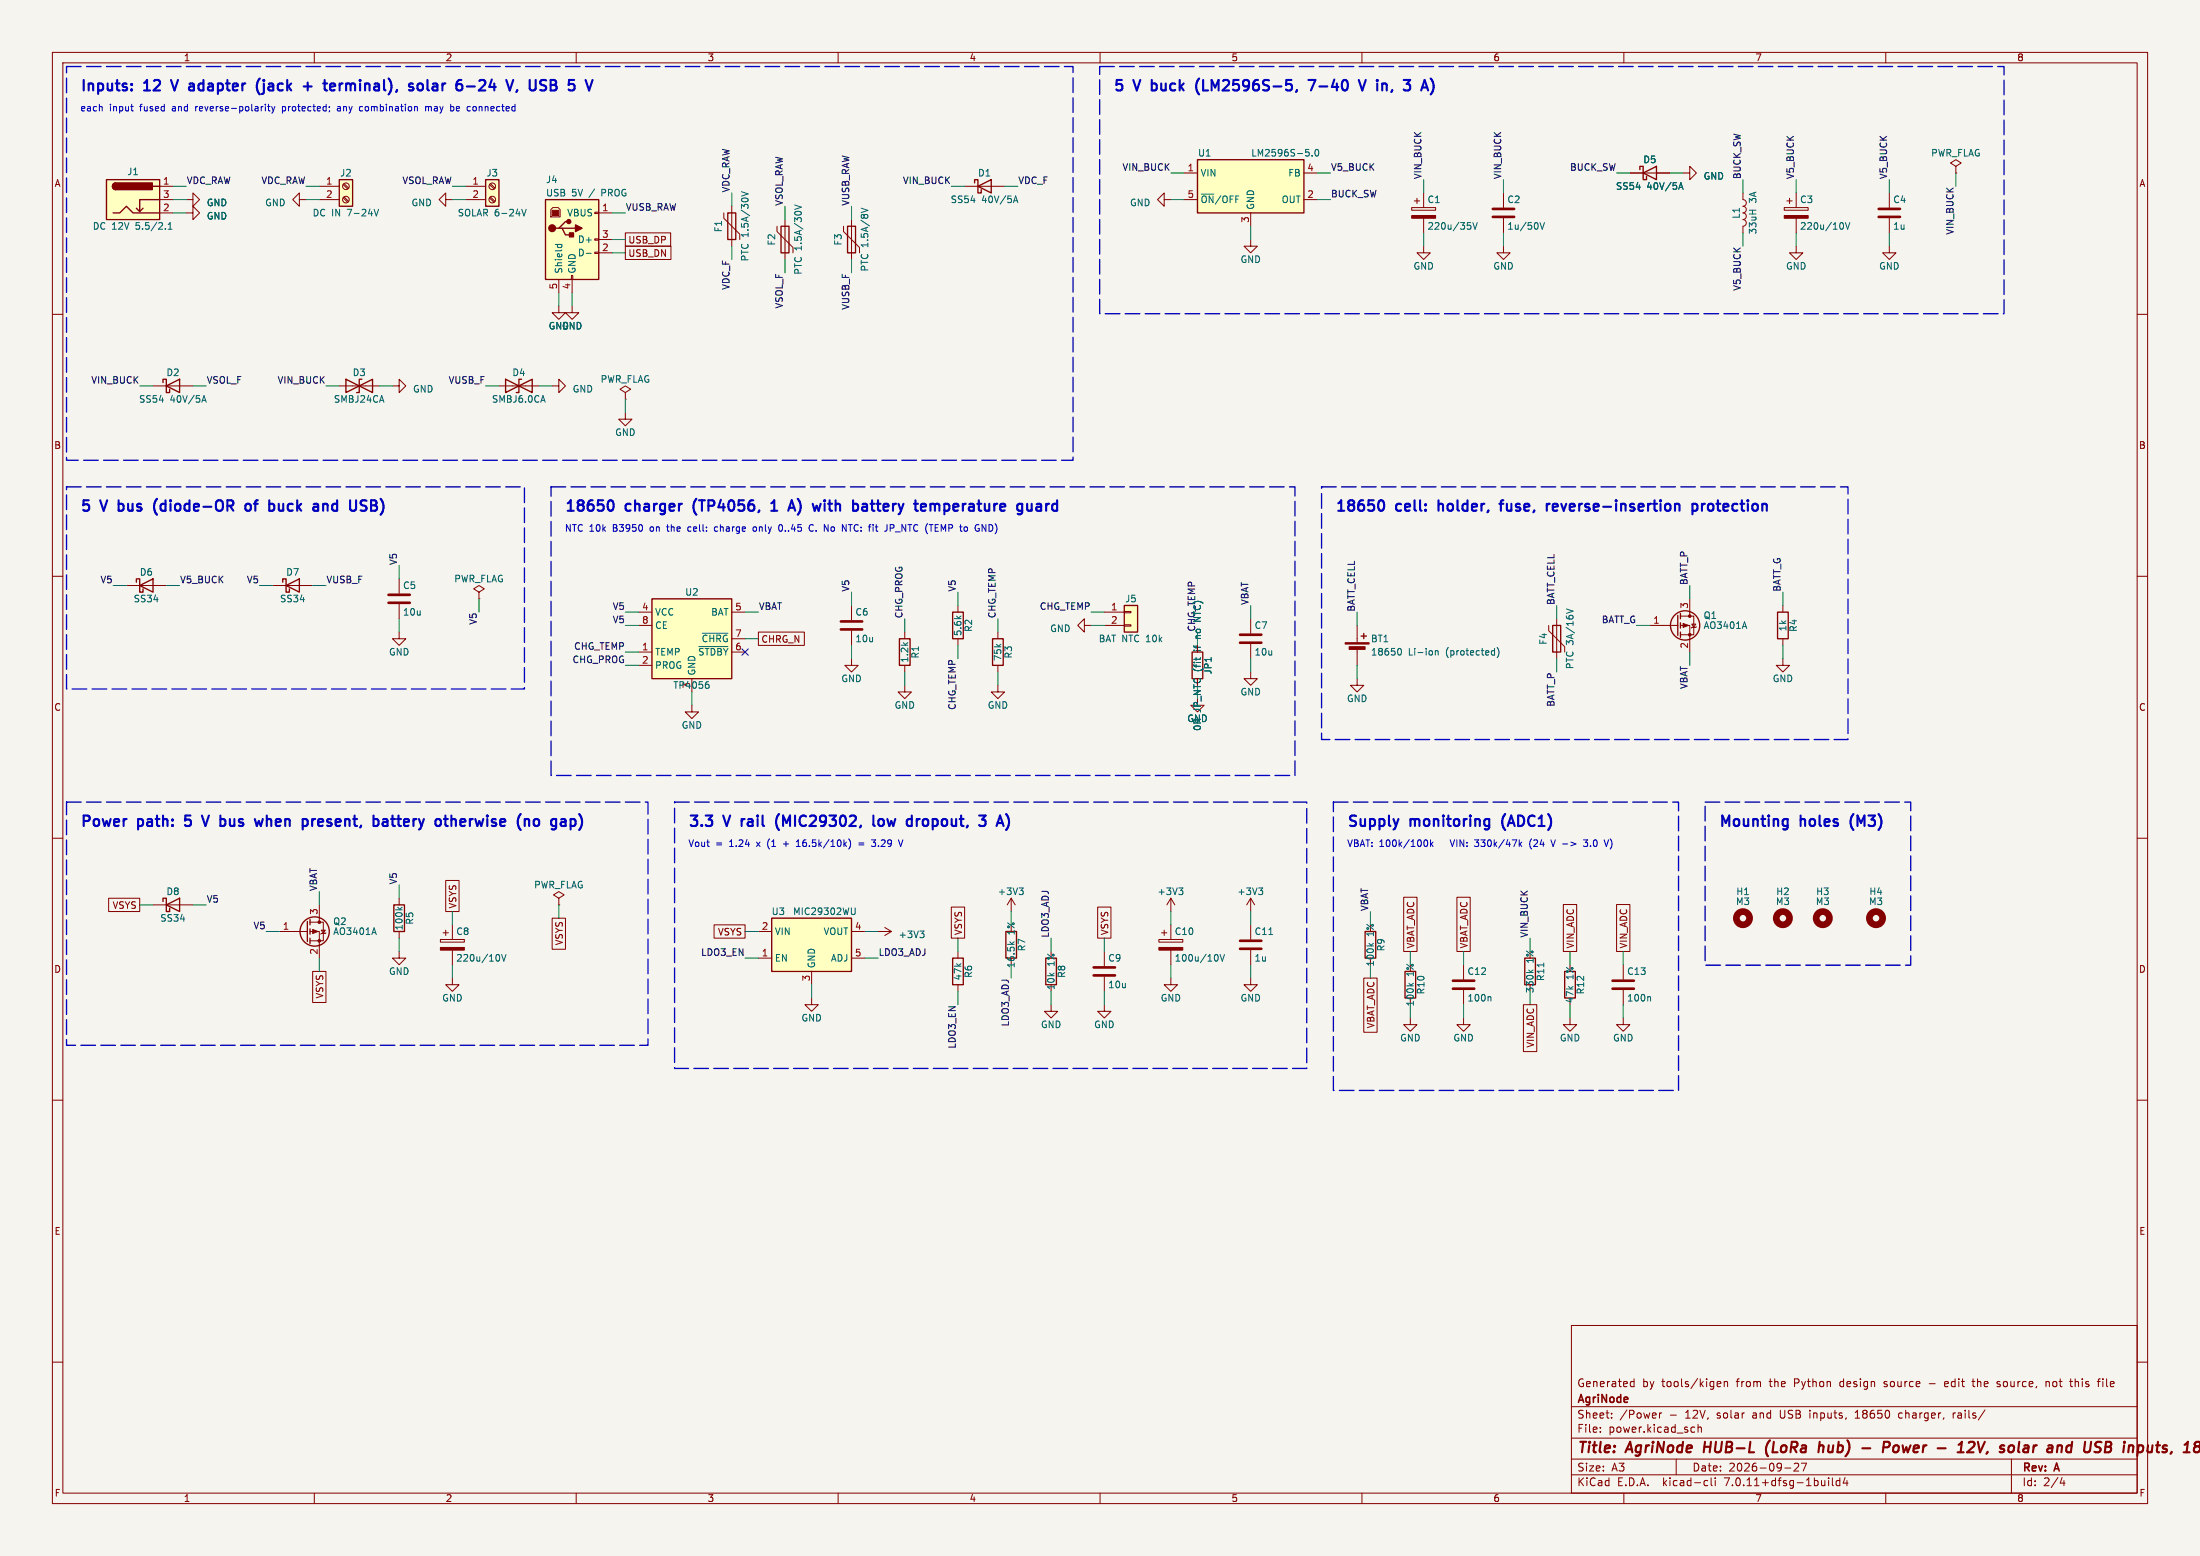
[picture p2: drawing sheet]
<svg xmlns="http://www.w3.org/2000/svg" width="420mm" height="297mm" viewBox="0 0 420 297" stroke-linecap="round" stroke-linejoin="round" font-family="sans-serif">
<path d="M0 0h420v297h-420z" fill="#f5f4ef" stroke="#f5f4ef" stroke-width=".19"/>
<g fill="none" stroke="#840000" stroke-width=".19">
<path d="M10 10h400v277h-400zM12 12h396v273h-396zM60 10v2M110 10v2M160 10v2M210 10v2M260 10v2M310 10v2M360 10v2M30.5 38.1h2.5M30.5 35.6h2.5M35.6 38.1h1.2v-1.3l1.3 1.3-1.3 1.3v-1.3"/>
<path d="M57.1 38.1v-1.3l-1.2 1.3 1.2 1.3v-1.3h1.3M61 38.1h3.8M61 35.6h3.8M65.5 37.8l.9 .8M65.5 35.2l.9 .9M65.7 37.6l.8 .8M65.7 35.1l.8 .8M85.1 38.1v-1.3l-1.3 1.3 1.3 1.3v-1.3h1.3M88.9 38.1h3.8M88.9 35.6h3.8M93.4 37.8l.9 .8M93.4 35.2l.9 .9"/>
<path d="M93.6 37.6l.9 .8M93.6 35.1l.9 .8M105.5 39.6h1.1l.3 .4v1.4h-1.7v-1.4zM139.7 39.4v7.6M184.1 35.6h7.7M222.2 38.1v-1.3l-1.2 1.3 1.2 1.3v-1.3h1.3M226.1 33h2.5M226.1 38.1h2.5M248.9 33h2.6M248.9 38.1h2.6M269.5 39.6h4.6v.5h-4.6zM270 38.4h1"/>
<path d="M270.5 37.8v1.1M271.8 36.8v2.8M287 36.8v2.8M311.1 33h7.7M321.3 33h1.3v-1.2l1.2 1.2-1.2 1.3v-1.3M332.7 36.8v1.3a.64 .64 0 0 1 .7 .6 .64 .64 0 0 1-.7 .7 .64 .64 0 0 1 .7 .6 .64 .64 0 0 1-.7 .6 .64 .64 0 0 1 .7 .7 .64 .64 0 0 1-.7 .6 .64 .64 0 0 1 .7 .6 .64 .64 0 0 1-.7 .7v1.3M340.6 39.6h4.6v.5h-4.6zM341.1 38.4h1M341.6 37.8v1.1M342.9 36.8v2.8M360.7 36.8v2.8M373.4 31.8l1-.7-1-.6-1 .6 1 .7v1.2"/>
<path d="M373.4 33h.1M10 60h2M30.5 40.6h2.5M35.6 40.6h1.2v-1.2l1.3 1.2-1.3 1.3v-1.3M106.7 58.4v1.3h1.2l-1.2 1.3-1.3-1.3h1.3M106.7 53.3v2.6M109.1 52.6h.2v.7h-.2zM109.2 58.4v1.3h1.3l-1.3 1.3-1.3-1.3h1.3M109.2 53.3v2.6M113.5 48.1h.8v.3h-.8zM113.5 45.6h.8v.2h-.8zM113.5 40.5h.8v.3h-.8z"/>
<path d="M114.3 40.6h2.5M114.3 48.3h2.5M114.3 45.7h2.5M119.4 44.4h8.6v2.6h-8.6zM119.4 47h8.7v2.5h-8.7zM138.2 40.6v1.1l3 3v1M148.3 43.2v1l3.1 3v1.1M149.9 41.9v7.6M161 43.2v1l3.1 3v1.1M162.6 41.9v7.6M238.8 45.7v1.3h1.2l-1.2 1.3-1.3-1.3h1.3M238.8 40.6v2.6"/>
<path d="M271.8 47v1.3h1.2l-1.2 1.2-1.3-1.2h1.3M271.8 41.7v2.8M287 47v1.3h1.3l-1.3 1.2-1.3-1.2h1.3M287 41.7v2.8M342.9 47v1.3h1.3l-1.3 1.2-1.3-1.2h1.3M342.9 41.7v2.8M360.7 47v1.3h1.2l-1.2 1.2-1.3-1.2h1.3M360.7 41.7v2.8M408 60h2M29.2 73.7h7.6M64.8 73.7h7.6M74.9 73.7h1.3v-1.3l1.3 1.3-1.3 1.2v-1.2"/>
<path d="M95.2 73.7h7.7M105.4 73.7h1.3v-1.3l1.2 1.3-1.2 1.2v-1.2M119.4 74.9l1-.6-1-.6-1 .6 1 .6v1.3M119.4 76.2h.1M119.4 78.7v1.3h1.2l-1.2 1.3-1.3-1.3h1.3M10 110h2M24.1 111.8h7.6M52.1 111.8h7.6M76.2 110.5v2.8M76.2 115.3v2.8M91.4 113l1.1-.6-1.1-.6-1 .6 1 .6v1.3M91.4 114.3h.1"/>
<path d="M121.9 116.8h2.6M121.9 119.4h2.6M139.7 116.8h2.5M162.6 115.6v2.8M182.9 115.6v1.2M207 119.4v-1.3l-1.3 1.3 1.3 1.3v-1.3h1.3M210.8 116.8h3.8M210.8 119.4h3.8M214.6 119.3h1.3v.2h-1.3zM214.6 116.7h1.3v.3h-1.3zM238.8 118.1v2.8M259.1 119.4v3.3"/>
<path d="M295.7 119.4v1l3 3v1.1M297.2 118.1v7.6M315 119.4h5.3M320.8 119.4h1.8v5.1M320.8 117.6h2.5v3.6h-2.5M322.6 114.3v3.3M323 119.1h.7l-.4 .7zM323.8 119.6l-1 .3M340.4 115.6v1.2M408 110h2M76.2 120.7v1.2h1.3l-1.3 1.3-1.3-1.3h1.3M121.9 124.5h2.6"/>
<path d="M121.9 127h2.6M132.1 134.6v1.3h1.2l-1.2 1.3-1.3-1.3h1.3M132.1 129.5v2.6M139.7 124.5h2.5M139.7 121.9h2.5M144.8 120.6h8.8v2.6h-8.8zM162.6 125.7v1.3h1.2l-1.2 1.3-1.3-1.3h1.3M162.6 120.4v2.8M172.7 130.8v1.3h1.3l-1.3 1.3-1.3-1.3h1.3M172.7 120.7v1.2M172.7 127v1.3M182.9 121.9v1.3"/>
<path d="M190.5 130.8v1.3h1.3l-1.3 1.3-1.3-1.3h1.3M190.5 120.7v1.2M190.5 127v1.3M228.6 133.4v1.2h1.3l-1.3 1.3-1.3-1.3h1.3M228.6 123.2v1.3M238.8 128.3v1.2h1.2l-1.2 1.3-1.3-1.3h1.3M238.8 122.9v2.8M259.1 129.5v1.3h1.2l-1.2 1.3-1.3-1.3h1.3M259.1 123.7v3.3M340.4 125.7v1.3h1.2l-1.2 1.3-1.3-1.3h1.3M340.4 121.9v1.3M10 160h2"/>
<path d="M408 160h2M20.7 171.4h6v2.6h-6zM29.2 172.7h7.6M53.3 177.8h5.4M59.2 177.8h1.8v5.1M59.2 176h2.5v3.6h-2.5M61 172.7v3.3M61.3 177.5h.8l-.4 .7zM62.2 178.1l-1 .2M76.2 171.5v1.2M76.2 177.8v1.3M84.1 179.3h4.5v.5h-4.5z"/>
<path d="M84.6 178.1h1M85.1 168.1h2.5v5.9h-2.5zM85.1 177.5v1.1M86.4 176.5v2.8M105.4 175.3h2.6v5.9h-2.6zM106.7 171.5l1-.7-1-.6-1 .6 1 .7v1.2M106.7 172.7h.1M136.3 176.5h5.9v2.6h-5.9zM144.8 177.8h2.5M162.6 177.8h2.5M167.6 177.8h2.6M168.9 177l1.3 .8"/>
<path d="M170.2 177.8l-1.3 .8M181.6 173.1h2.6v6h-2.6zM193 171.5l-.7 1.2M193 171.5v2.5M193 171.5l.8 1.2M209.5 173.1h2.6v6h-2.6zM221.2 179.3h4.6v.5h-4.6zM221.7 178.1h1.1M222.2 177.5v1.1M223.5 171.5l-.7 1.2M223.5 171.5v2.5M223.5 176.5v2.8"/>
<path d="M223.5 171.5l.8 1.2M238.8 171.5v2.5M238.8 176.5v2.8M238.8 171.5l-.8 1.2M238.8 171.5l.7 1.2M268 171.3h2.5v10.3h-2.5zM278.1 171.3h2.6v10.3h-2.6zM298.4 172.7h2.6v8.9h-2.6zM308.6 172.7h2.5v8.9h-2.5zM59.7 185.4h2.5v6h-2.5zM76.2 181.6v1.3h1.3l-1.3 1.3-1.3-1.3h1.3M86.4 186.7v1.3h1.2l-1.2 1.2-1.3-1.2h1.3"/>
<path d="M86.4 181.4v2.8M144.8 182.9h2.5M154.9 190.5v1.3h1.3l-1.3 1.2-1.2-1.2h1.2M154.9 185.4v2.6M162.6 182.9h2.5M182.9 181.6v1.3M182.9 188v1.2M200.7 191.8v1.2h1.2l-1.2 1.3-1.3-1.3h1.3M210.8 191.8v1.2h1.3l-1.3 1.3-1.3-1.3h1.3M210.8 181.6v2.8M210.8 186.4v2.8M223.5 186.7v1.3h1.3l-1.3 1.2-1.3-1.2h1.3"/>
<path d="M223.5 181.4v2.8M238.8 186.7v1.3h1.2l-1.2 1.2-1.3-1.2h1.3M238.8 181.4v2.8M260.3 186.7h2.6v10.3h-2.6zM269.2 194.3v1.3h1.3l-1.3 1.3-1.2-1.3h1.2M279.4 194.3v1.3h1.3l-1.3 1.3-1.3-1.3h1.3M279.4 184.2v2.7M279.4 189v2.8M290.8 191.8h2.6v8.9h-2.6zM299.7 194.3v1.3h1.3l-1.3 1.3-1.3-1.3h1.3M309.9 194.3v1.3h1.2l-1.2 1.3-1.3-1.3h1.3M309.9 184.2v2.7"/>
<path d="M309.9 189v2.8M10 210h2M408 210h2M10 260h2M300 253h108v32h-108zM408 260h2M300 278.5h108M300 274.5h108M300 268.5h108M305.5 273.2v.2M305.5 272.5v.1M307.7 270.5v.2"/>
<path d="M307.7 269.8v.1M311.4 264.6h.5M311.4 263.8h.5M311.9 263.2v1.5M316.8 269.7v1M317.2 269.7l-.3 .1-.1 .2M320 278.5v3M323.1 272.4l.4 .1M323.5 273.3l-.4 .1M324.2 272.5l.2-.1 .3 .1 .1 .9M324.2 271.9v1.5M327.9 264.6h.5"/>
<path d="M327.9 263.8l.4-.1 .2 .3-.7 .2M329.2 263.8l.2-.1 .3 .1 .1 .9M329.2 263.7v1M343.3 279.4v.5l-.9 .9h1M344.9 279.3l-.7 1.5M345.5 269.2v.1M345.5 269.7v1M354.2 270.7h.8M354.6 269.2l-.4 .4M359.7 264.6l.1 .1M359.7 263.8v.3M363 269.7h-.3l-.3 .3 .1 .5 .5 .2"/>
<path d="M368.3 264.1h1.1M371.7 263.7h-.3l-.2 .2 .1 .7 .4 .1M371.9 264l-.7 .2M372.9 269.7v1M373.3 269.7l-.3 .1-.1 .2M376.4 263.7h.6M376.7 263.2v1.3l.3 .2M381.3 264.1l.5 .2 .1 .2-.2 .2-.5-.1M381.3 263.8h.5M384 278.5v6.5M390.6 263.8l.2-.1 .4 .1v.9M390.6 263.7v1"/>
<path d="M395.1 263.7h.6M395.5 264.7h.2M396.2 263.2v1.5M396.2 263.8h.1M400.4 263.7h.5M400.9 263.2l-.2 .1M401.4 263.2v.1M401.4 263.7v1M60 285v2M110 285v2M160 285v2M210 285v2"/>
<path d="M260 285v2M300 281.5h108M310 285v2M325.6 282.6l.4 .1M326 283.5l-.4 .1M326.7 282.1v1.3l.2 .2M327.4 282.1v.1M327.4 282.6v1M340.7 280.2h1.2M349.1 282.1v.1M349.1 282.6v1M349.8 282.1v1.3l.2 .2"/>
<path d="M351.2 282.7l-.4-.1-.3 .3 .2 .6h.5M351.2 282.1v1.5M352.2 282l-.3 1.1h.9M352.6 282.6v1M360 285v2M393.7 282l-.4 1.1h.9M394 282.6v1"/>
<circle cx="66" cy="38.1" r=".63"/>
<circle cx="66" cy="35.6" r=".63"/>
<circle cx="94" cy="35.6" r=".63"/>
<circle cx="94" cy="38.1" r=".63"/>
</g>
<g fill="none" stroke="#840000" stroke-width=".4">
<path d="M325.5 275.2l-.3 2M337.9 274.9a2.36 2.36 0 0 0-.4 3.1M347.6 275.9h.3l.2 .3-.1 1M355.5 276.4h1.6M360.6 276.1a.51 .51 0 0 0-.2-.9h-.7l-.3 2M361.6 276.1a.52 .52 0 0 1 .5-.2 .52 .52 0 0 1 .4 .4l-.1 .5a.55 .55 0 0 1-.5 .4 .55 .55 0 0 1-.5-.4zM373.7 277.2h1.2M373.9 275.8l.6-.6-.2 2M375.8 275.4l.4-.2h.4l.3 .2v.4l-.1 .3-1.3 1.1h1.3M377.6 275.2l.4 2 .9-2M386.4 276h.8l-.1 1.2M387.3 276.3l-.7 .1a.4 .4 0 0 0-.4 .4 .4 .4 0 0 0 .3 .4l.7-.1"/>
<path d="M412.8 277.1h.7M413.5 275.9l-.5 .1-.1 .3 .1 .1 .6 .2"/>
</g>
<g fill="none" stroke="#840000" stroke-width=".25">
<path d="M20.3 34.3h10.2v7.6h-10.2zM22.1 34.9a.64 .64 0 0 0-.6 .7 .64 .64 0 0 0 .6 .6M27.3 39.8l-.6 .6M29.2 35.6h1.3M30.5 38.1h-3.8v2.3l-.7-.6M64.8 34.3h2.5v5.1h-2.5zM92.7 34.3h2.5v5.1h-2.5zM104.1 38.1h10.2v15.2h-10.2zM186.1 34.9v-.6h.6v2.5h.6v-.6M186.7 35.6l2.5-1.3v2.5zM228.6 30.5h20.3v10.1h-20.3zM313.1 32.4v-.6h.6v2.5h.6v-.6"/>
<path d="M313.7 33l2.5-1.2v2.5zM21.6 40.6h1.3l1.2-1.2 1.3 1.2h5.1M106.7 43.6h.6l.6 1.2h1.3M107.3 43.6h2.6M108.6 42.3h-.7l-1.2 1.3h-.7M138.9 40.6h1.6v5.1h-1.6zM149.1 43.2h1.5v5.1h-1.5zM161.8 43.2h1.5v5.1h-1.5zM31.1 73v-.6h.6v2.5h.7v-.6M31.7 73.7l2.6-1.3v2.5zM66 72.4v2.5l5.1-2.5v2.5zM69.1 72.4h-.5v2.5h-.5"/>
<path d="M96.5 72.4v2.5l5.1-2.5v2.5zM99.6 72.4h-.5v2.5h-.5M26 111.1v-.6h.7v2.5h.6v-.6M26.7 111.8l2.5-1.3v2.5zM54 111.1v-.6h.6v2.5h.6v-.6M54.6 111.8l2.5-1.3v2.5zM124.5 114.3h15.2v15.2h-15.2zM181.9 116.8h2v5.1h-2zM214.6 115.6h2.6v5.1h-2.6zM296.4 119.4h1.5v5.1h-1.5zM320.3 117.5v3.8M320.8 117.1v1"/>
<path d="M320.8 118.9v1M339.3 116.8h2.1v5.1h-2.1zM171.7 121.9h2v5.1h-2zM189.5 121.9h2v5.1h-2zM227.6 124.5h2v5h-2zM259.8 121.4h1.1M260.3 120.9v1M320.8 120.7v1M31.1 172.1v-.6h.6v2.5h.7v-.6M31.7 172.7l2.6-1.2v2.5zM58.7 175.9v3.8M59.2 175.5v1"/>
<path d="M59.2 177.3v1M59.2 179.1v1M75.2 172.7h2v5.1h-2zM147.3 175.3h15.3v10.1h-15.3zM192 177.8h2.1v5.1h-2.1zM260.6 177.8h2v5.1h-2zM181.9 182.9h2v5.1h-2zM199.6 182.9h2.1v5.1h-2.1zM268.2 185.4h2.1v5.1h-2.1zM291.1 182.9h2v5.1h-2zM298.7 185.4h2v5.1h-2z"/>
<circle cx="321.7" cy="119.4" r="2.79"/>
<circle cx="60.1" cy="177.8" r="2.79"/>
</g>
<g fill="none" stroke="#840000" stroke-width=".51">
<path d="M285 39.9h4.1M358.6 39.9h4.1M285 41.4h4.1M358.6 41.4h4.1M74.2 115.1h4M74.2 113.5h4M160.5 118.6h4.1M160.5 120.1h4.1M236.7 122.7h4.1M236.7 121.2h4.1M236.7 179.6h4.1M208.8 186.2h4.1"/>
<path d="M208.8 184.7h4.1M236.7 181.1h4.1M277.4 188.7h4M277.4 187.2h4M307.8 188.7h4.1M307.8 187.2h4.1"/>
</g>
<g fill="none" stroke="#006464" stroke-width=".19">
<path d="M71.4 39.9l.4 1.3 .5-1.3M99.6 39.9l.4 1.3 .5-1.3M141.5 36.6l1.3 .4-1.3 .4M151.7 39.1l1.3 .5-1.3 .4M164.4 39.7l1.3 .5-1.3 .4M193.5 38.7l.4-1.3 .4 1.3M193.6 38.3h.6M250.5 29.7v.1M251.2 28.6l.1-.1a.68 .68 0 0 1 .5 .7 .68 .68 0 0 1-.5 .6 .84 .84 0 0 1-.1-1.2zM320.5 36.1l.4-1.2 .4 1.2M320.6 35.8h.6M32.1 43.8h.7"/>
<path d="M32.1 42.9l.4-.4v1.3M106 46.7h1.3M106.5 46.7l-.1 .3M107.2 46.7l.1 .3M111.9 48.4h1M280.1 42.5h.7M280.6 43l.2 .2v.3l-.2 .3M281.2 42.5l.4 1.3 .4-1.3M294 42.5l.4 1.3 .4-1.3M351.6 42.5a.8 .8 0 0 1 0 1.3M352.3 42.5l.4 1.3 .4-1.3M38.5 76.8l.4-1.3 .5 1.3"/>
<path d="M38.6 76.4h.6M103.7 75.5l.4 1.3M229.2 117.9l-1.3 .7h1.3M299 116.2l1.3 .5-1.3 .4M333 118.7l.5 1.3M133.4 123.4h5.6M134.1 120.9h4.9M135 130.1h.3M135.1 130.6l.3 .2v.3l-.3 .3M267 123.8h.1a.68 .68 0 0 1 .5 .6 .68 .68 0 0 1-.5 .6h-.1M274 124.2v.8M274 124.3l.2-.1 .3 .1 .1 .7"/>
<path d="M285 124.2l.3 .1M285.3 125h-.3M285.3 123.8v1.2M285.8 123.6a1.46 1.46 0 0 1 0 1.9M71.4 177.1l.4 1.3M75.9 173.2l.5 .5M76.8 173.2l-.5 .3M163.3 173.3v1l-.2 .2-.3 .1M175.6 177.7h.8l-.4 .5M176.2 178.2l.2 .2v.3l-.2 .3M192.8 179.8l.5 .4M193.6 179.8l-.5 .3"/>
<path d="M194.6 169.5h.7l-.4 .5M195.1 170l.2 .2v.3l-.2 .3M225 169.5h.8l-.4 .5M225.6 170l.2 .2v.3l-.2 .3M240.3 169.5h.8l-.5 .5M240.8 170l.3 .2v.3l-.3 .3M242.2 178.4h.8M95.1 182.2a.79 .79 0 0 1 0 1.3M95.8 182.2l.4 1.3 .4-1.3M232.2 182.2a.79 .79 0 0 1 0 1.3M232.9 182.2l.4 1.3 .5-1.3M261.4 180.1l.4 .5"/>
<path d="M262.2 180.1l-.5 .3M269 187.7l.5 .5M269.8 187.7l-.5 .4M284.4 190.2l.2 .2v.7M291.8 185.1l.5 .5M292.7 185.1l-.5 .4M294.7 183.8v.7M314.9 190.2l.2 .2v.7"/>
</g>
<g fill="#ffffc2" stroke="#ffffc2" stroke-width=".19">
<path d="M228.6 30.5h20.3v10.1h-20.3z"/>
<path d="M124.5 114.3h15.2v15.2h-15.2z"/>
<path d="M64.8 34.3h2.5v5.1h-2.5z"/>
<path d="M104.1 38.1h10.2v15.2h-10.2z"/>
<path d="M20.3 34.3h10.2v7.6h-10.2z"/>
<path d="M92.7 34.3h2.5v5.1h-2.5z"/>
<path d="M147.3 175.3h15.3v10.1h-15.3z"/>
<path d="M214.6 115.6h2.6v5.1h-2.6z"/>
</g>
<g fill="#840000" stroke="#840000" stroke-width=".19">
<path d="M269.5 41.1h4.6v.6h-4.6z"/>
<path d="M256.8 122.7h4.6v.2h-4.6z"/>
<path d="M257.6 123.4h3v.6h-3z"/>
<path d="M321.3 119l1 .4-1 .4z"/>
<path d="M84.1 180.8h4.5v.6h-4.5z"/>
<path d="M59.7 177.4l1 .4-1 .4z"/>
<path d="M105.4 40.1h1.3v1h-1.3z"/>
<path d="M221.2 180.8h4.6v.6h-4.6z"/>
<path d="M340.6 41.1h4.6v.6h-4.6z"/>
<circle cx="322.6" cy="121.2" r=".25"/>
<circle cx="322.6" cy="117.6" r=".25"/>
<circle cx="61" cy="179.6" r=".25"/>
<circle cx="61" cy="176" r=".25"/>
</g>
<g fill="#840000" stroke="#840000" stroke-width=".25">
<path d="M109.9 42.9l1.2 .7-1.2 .6z"/>
<path d="M108.7 44.5h.8v.7h-.8z"/>
<path d="M21.7 35.1l.4-.2v1.3a.64 .64 0 0 1-.6-.4 .64 .64 0 0 1 .2-.7z"/>
<path d="M22.1 34.9h7v1.3h-7z"/>
<circle cx="105.4" cy="43.6" r=".63"/>
<circle cx="108.6" cy="42.3" r=".38"/>
</g>
<g fill="none" stroke="#840000" stroke-width="1.3">
<circle cx="332.7" cy="175.3" r="1.27"/>
<circle cx="340.4" cy="175.3" r="1.27"/>
<circle cx="348" cy="175.3" r="1.27"/>
<circle cx="358.1" cy="175.3" r="1.27"/>
</g>
<g fill="none" stroke="#0000c2" stroke-width=".4">
<path d="M32.6 15.3l.7 2M36.4 15.9h.3l.3 .3M37 17.2l-.6 .1M37 16.4l-.6 .1M49.6 15a2.29 2.29 0 0 0 0 3M50.4 15.3v.2M50.4 15.9v1.7l-.1 .2-.3 .1M58 16.5h1.5M63.7 15.9l.2 .1 .1 .4-1 .2M63.9 17.2l-.2 .1M64.8 15.9v1.4M65.2 15.9l-.4 .4"/>
<path d="M79.8 16.1a.54 .54 0 0 1 .5-.2 .54 .54 0 0 1 .4 .4v.6a.54 .54 0 0 1-.5 .4 .54 .54 0 0 1-.5-.4zM81.6 15.3v1.7l.3 .3M89.1 16.5h1.5M92.3 15.3h-.5l-.3 .2M92.6 16.1l-1.2 1.2h1.2M101.1 15.3v1.6l.4 .4 .6-.1 .2-.3v-1.6M219.9 15.3v2M219.9 17.2l.2 .1M220.1 15.9l-.2 .1M228.9 15a2.29 2.29 0 0 0 0 3M247.6 17.2l-.2 .3M249.8 15.3h1.3l-.8 2"/>
<path d="M259.4 15.3l.7 2 .6-2M265.8 17.2l-.1 .3M271.3 17.3l.7-2 .6 2M271.5 16.7h.9M22.6 95.5v2M22.6 97.4l.2 .1M22.8 96.2l-.2 .1M30 95.2a2.29 2.29 0 0 0 0 3.1M46.9 96.4a.54 .54 0 0 1 .6-.2 .54 .54 0 0 1 .4 .3v.6a.54 .54 0 0 1-.5 .4 .54 .54 0 0 1-.6-.4zM48.5 96.2h.7M53.2 96.2l.1 1.2h.7M62 96.2h.3l.3 .2v1.1"/>
<path d="M69.6 96.5l.2 .1a.48 .48 0 0 1 .2 .5 .48 .48 0 0 1-.4 .4M69.7 95.5l.3 .1M70.8 96.4h.7M71.5 95.5h-.7v2h.8M116.3 95.6a.47 .47 0 0 1 .7 .3 1.03 1.03 0 0 1-.5 1.6l-.2-.1M147.2 97.5h1.2M147.2 96.1l.6-.6v2M150.5 97.5l.6-2 .7 2M150.7 96.9h.9M152.3 95.2l.1 .1M152.4 98.2l-.1 .1M157.4 95.5v.2"/>
<path d="M157.4 96.2v1.3M157.4 95.5l.1 .1-.1 .1M164.9 96.2h.3l.3 .2v1.1M165.5 97.4l-.6 .1M165.5 96.6l-.6 .1M177.6 96.4a.5 .5 0 0 1 .9 0M177.6 96.2v1.3M178.5 96.4v1.1M178.8 96.2l-.3 .2M197 97.3l-.6 .2M197 96.2v1.3M197.9 96.3h.8l.1 1.2"/>
<path d="M198.8 96.6l-.7 .1a.39 .39 0 0 0-.3 .4 .39 .39 0 0 0 .3 .4l.7-.1M263.4 95.6a.47 .47 0 0 1 .7 .3 1.03 1.03 0 0 1-.5 1.6l-.2-.1M274.6 95.5v2M274.7 96.3l-.1 .1M286.2 96.2h.8M287 95.5l-.4 .1-.1 .2v1.7M295.9 96.2l-.4 .1M297.1 96.2h-.4l-.3 .2 .1 1 .6 .1M297.4 96.6l-1 .2M323.1 96.3l.6-.1 .3 .3v.6l-.1 .3h-.8M323.1 96.2v2M324.9 96.2v1.3"/>
<path d="M325.5 96.2l-.4 .1-.2 .2M35.3 157.5l.1 .1M35.4 155.7l-.1 .9 .1-.1M38.6 155.7l.6 2 .7-2M50.9 155.7v2M51.2 156.3l-.3 .2M60 156.3h.2M61.4 156.3h-.4l-.3 .3 .1 1 .6 .1M61.7 156.8l-1 .2M73.3 156.3l.6 .1 .1 1.3M74 157.6l-.7 .1M74 156.8l-.7 .1"/>
<path d="M74.6 156.3h.8M74.9 155.7v1.7l.1 .2 .4 .1M86.3 156.4h.6l.1 1.3M88.2 156.3l-.3 .3v.8l.3 .3M88.8 156.8l-.9 .2M102.7 156.4l.2 .3v.6l-.2 .3M110.6 155.4a2.29 2.29 0 0 1 0 3M141.6 156.3v1.4M141.7 156.5l-.1 .2M148.7 155.4a2.29 2.29 0 0 0 0 3M166.7 155.7v1.7l.3 .3M168.5 156.4a.54 .54 0 0 0-.8 .3v.6a.54 .54 0 0 0 .8 .3"/>
<path d="M175 156.3v1.4M175.6 156.3l-.4 .1-.2 .3M190.9 155.7l-.7 2"/>
</g>
<g fill="none" stroke="#0000c2" stroke-width=".19">
<path d="M50.7 19.9v.1M51.3 19.9v1.1l.3 .2M25 20.3h.4M25.2 21.1l.2 .1M50.7 20.3v.9M51.1 20.3h.5M51.9 20.3l.3 .9M52.2 21.2l-.3 .4M52.5 20.3l-.3 .9M53.9 20.3v1.3M53.9 21.1l.1 .1M54 20.3l-.1 .1"/>
<path d="M62.9 20.4v.1M62.9 21.1l-.1 .3M64.8 20.3l-.4 .1M64.9 20.7h-.3l-.2 .2v.2l.5 .1M68.7 21.1l.2 .1 .3-.1M69.2 20.4l-.3-.1-.2 .1M81.3 20.4l.3-.1 .2 .2M81.3 20.3v.9M81.8 20.5v.7M82 20.3l-.2 .2M86.4 20.3l.2 .3v.3l-.2 .3M90.3 20.4v.7"/>
<path d="M131.5 100.6l-.2 .2v.4l.2 .2M136.9 100.6h-.4l-.1 .2v.5l.5 .1M144.3 100.6h-.3l-.2 .2v.5l.2 .1 .3-.1M148.7 100.6l.3-.5a.68 .68 0 0 1 .4 .7 .68 .68 0 0 1-.4 .6l-.3-.5M155.2 100.3a.6 .6 0 0 0-.8 .4 .6 .6 0 0 0 .6 .7l.2-.1M162 100.1h.7M169.9 100.1h.5l.3 .3M170.7 100.6l-.3 .2h-.5M178.5 100.7h.5M179.1 100.1h-.6v1.3h.6M187.5 100.1l.7 1.3v-1.3M149.6 161.1h.9"/>
<path d="M152 161.6h.8M152 160.7l.4-.4v1.3M162 160.1a1.46 1.46 0 0 1 0 2M164 160.9h.9M164 161.3h.9M166.4 160.3h.8l-.5 .5 .3 .1 .2 .1M167.2 161.3l-.3 .3h-.3M171.5 160.3l.4 1.3 .5-1.3M272 160.4l.1-.1a.68 .68 0 0 1 .5 .6 .68 .68 0 0 1-.5 .7l-.1-.1M273.1 160.3v1.3M273.2 161.1l.4 .5M273.6 160.7l-.5 .5"/>
<path d="M276.8 160.3l.5 1.3M281.5 160.3h.8M281.5 161.5l.2 .1M290.1 161.1l.4 .5M290.5 160.7l-.5 .5M292.4 160.1a1.46 1.46 0 0 0 0 2M296.1 160.3l.4 1.3 .4-1.3M302.3 160.3h.8l-.4 .5 .3 .1v.6l-.2 .1-.5-.1M307.1 160.3l-.4 1.3M307.4 160.1l.2 .3M307.6 161.8l-.2 .3"/>
</g>
<path d="M12.7 12.7h192.1v75.1h-192.1v-75.1M209.9 12.7h172.7v47.2h-172.7v-47.2M12.7 92.9h87.4v38.6h-87.4v-38.6M105.2 92.9h142v55.1h-142v-55.1M252.3 92.9h100.5v48.3h-100.5v-48.3M12.7 153.1h111v46.4h-111v-46.4M128.8 153.1h120.7v50.8h-120.7v-50.8M254.5 153.1h65.9v55h-65.9v-55M325.5 153.1h39.3v31.1h-39.3v-31.1" fill="none" stroke="#0000c2" stroke-width=".25" stroke-dasharray="2.8 1"/>
<g fill="none" stroke="#009600" stroke-width=".19">
<path d="M33 38.1h2.6M33 35.6h2.6M58.4 38.1h2.6M58.4 35.6h2.6M86.4 38.1h2.5M86.4 35.6h2.5M139.7 36.8v2.6M149.9 39.4v2.5M162.6 39.4v2.5M181.6 35.6h2.5M191.8 35.6h2.5M223.5 38.1h2.6"/>
<path d="M223.5 33h2.6M251.5 38.1h2.5M251.5 33h2.5M271.8 34.3v2.5M287 34.3v2.5M308.6 33h2.5M318.8 33h2.5M332.7 34.3v2.5M342.9 34.3v2.5M360.7 34.3v2.5M373.4 33v2.6M33 40.6h2.6"/>
<path d="M106.7 55.9v2.5M109.2 55.9v2.5M116.8 40.6h2.6M116.8 45.7h2.6M116.8 48.3h2.6M139.7 47v2.5M149.9 49.5v2.6M162.6 49.5v2.6M238.8 43.2v2.5M271.8 44.5v2.5M287 44.5v2.5M332.7 44.5v2.5"/>
<path d="M342.9 44.5v2.5M360.7 44.5v2.5M26.7 73.7h2.5M36.8 73.7h2.6M62.2 73.7h2.6M72.4 73.7h2.5M92.7 73.7h2.5M102.9 73.7h2.5M119.4 76.2v2.5M21.6 111.8h2.5M31.7 111.8h2.6M49.5 111.8h2.6"/>
<path d="M59.7 111.8h2.5M76.2 108v2.5M76.2 118.1v2.6M91.4 114.3v2.5M119.4 116.8h2.5M119.4 119.4h2.5M142.2 116.8h2.6M162.6 113v2.6M172.7 118.1v2.6M182.9 113v2.6M190.5 118.1v2.6M208.3 116.8h2.5"/>
<path d="M208.3 119.4h2.5M238.8 115.6v2.5M259.1 116.8v2.6M297.2 115.6v2.5M312.4 119.4h2.6M322.6 111.8v2.5M340.4 113v2.6M119.4 127h2.5M119.4 124.5h2.5M132.1 132.1v2.5M142.2 121.9h2.6M162.6 123.2v2.5"/>
<path d="M172.7 128.3v2.5M182.9 123.2v2.5M190.5 128.3v2.5M228.6 120.7v2.5M238.8 125.7v2.6M259.1 127v2.5M297.2 125.7v2.6M322.6 124.5v2.5M340.4 123.2v2.5M26.7 172.7h2.5M36.8 172.7h2.6M50.8 177.8h2.5"/>
<path d="M61 170.2v2.5M76.2 168.9v2.6M76.2 179.1v2.5M86.4 174v2.5M106.7 172.7v2.6M142.2 177.8h2.6M165.1 177.8h2.5M182.9 179.1v2.5M193 174v2.5M200.7 179.1v2.5M210.8 179.1v2.5M223.5 174v2.5"/>
<path d="M238.8 174v2.5M261.6 174v2.5M292.1 179.1v2.5M61 182.9v2.5M86.4 184.2v2.5M142.2 182.9h2.6M154.9 188v2.5M165.1 182.9h2.5M182.9 189.2v2.6M193 184.2v2.5M200.7 189.2v2.6M210.8 189.2v2.6"/>
<path d="M223.5 184.2v2.5M238.8 184.2v2.5M261.6 184.2v2.5M269.2 181.6v2.6M269.2 191.8v2.5M279.4 181.6v2.6M279.4 191.8v2.5M292.1 189.2v2.6M299.7 181.6v2.6M299.7 191.8v2.5M309.9 181.6v2.6M309.9 191.8v2.5"/>
</g>
<path d="M141.6 123.9l1.2 1.2M142.8 123.9l-1.2 1.2" fill="none" stroke="#000084" stroke-width=".19"/>
<g font-size="2.8" fill="#0000c2">
<text x="15.2" y="17.5">Inputs:</text>
<text x="27.7" y="17.5">12</text>
<text x="33.8" y="17.5">V</text>
<text x="37.8" y="17.5">adapter</text>
<text x="51.5" y="17.5">(jack</text>
<text x="61.2" y="17.5">+</text>
<text x="66" y="17.5">terminal),</text>
<text x="83" y="17.5">solar</text>
<text x="92.9" y="17.5">6-24</text>
<text x="103.4" y="17.5">V,</text>
<text x="108.4" y="17.5">USB</text>
<text x="212.5" y="17.5">5</text>
<text x="216.7" y="17.5">V</text>
<text x="220.7" y="17.5">buck</text>
<text x="230" y="17.5">(LM2596S-5,</text>
<text x="252.4" y="17.5">7-40</text>
<text x="262.9" y="17.5">V</text>
<text x="267" y="17.5">in,</text>
<text x="273" y="17.5">3</text>
<text x="15.2" y="97.8">5</text>
<text x="19.5" y="97.8">V</text>
<text x="23.5" y="97.8">bus</text>
<text x="31.1" y="97.8">(diode-OR</text>
<text x="49.4" y="97.8">of</text>
<text x="54.7" y="97.8">buck</text>
<text x="63.9" y="97.8">and</text>
<text x="71.7" y="97.8">USB)</text>
<text x="107.7" y="97.8">18650</text>
<text x="119.6" y="97.8">charger</text>
<text x="133.2" y="97.8">(TP4056,</text>
<text x="153.2" y="97.8">A)</text>
<text x="158.6" y="97.8">with</text>
<text x="166.9" y="97.8">battery</text>
<text x="179.6" y="97.8">temperature</text>
<text x="199.9" y="97.8">guard</text>
<text x="254.8" y="97.8">18650</text>
<text x="266.7" y="97.8">cell:</text>
<text x="275.5" y="97.8">holder,</text>
<text x="288.2" y="97.8">fuse,</text>
<text x="297.7" y="97.8">reverse-insertion</text>
<text x="326.4" y="97.8">protection</text>
<text x="15.2" y="157.9">Power</text>
<text x="26.4" y="157.9">path:</text>
<text x="36.3" y="157.9">5</text>
<text x="40.5" y="157.9">V</text>
<text x="44.5" y="157.9">bus</text>
<text x="52.1" y="157.9">when</text>
<text x="61.8" y="157.9">present,</text>
<text x="76.2" y="157.9">battery</text>
<text x="88.9" y="157.9">otherwise</text>
<text x="105.3" y="157.9">(no</text>
<text x="131.3" y="157.9">3.3</text>
<text x="138.4" y="157.9">V</text>
<text x="142.4" y="157.9">rail</text>
<text x="149.8" y="157.9">(MIC29302,</text>
<text x="169.2" y="157.9">low</text>
<text x="176.5" y="157.9">dropout,</text>
<text x="191.2" y="157.9">3</text>
<text x="257.1" y="157.9">Supply</text>
<text x="269.3" y="157.9">monitoring</text>
<text x="287.6" y="157.9">(ADC1)</text>
<text x="328.1" y="157.9">Mounting</text>
<text x="343.8" y="157.9">holes</text>
<text x="354.1" y="157.9">(M3)</text>
</g>
<g font-size="2.8" fill="#840000">
<text x="301" y="277.9">Title:</text>
<text x="310.6" y="277.9">AgriNode</text>
<text x="326.1" y="277.9">HUB-L</text>
<text x="338.7" y="277.9">(LoRa</text>
<text x="349.6" y="277.9">hub)</text>
<text x="358.7" y="277.9">-</text>
<text x="363.5" y="277.9">Power</text>
<text x="379.5" y="277.9">12V,</text>
<text x="388.3" y="277.9">solar</text>
<text x="398.1" y="277.9">and</text>
<text x="405.9" y="277.9">USB</text>
<text x="414.2" y="277.9">input</text>
</g>
<g font-size="2.1" fill="#840000">
<text x="301" y="268.2">AgriNode</text>
<text x="301" y="265">Generated</text>
<text x="313.5" y="265">by</text>
<text x="317.3" y="265">tools/kigen</text>
<text x="331.7" y="265">from</text>
<text x="338.1" y="265">the</text>
<text x="342.9" y="265">Python</text>
<text x="351.8" y="265">design</text>
<text x="360.4" y="265">source</text>
<text x="372.3" y="265">edit</text>
<text x="377.8" y="265">the</text>
<text x="382.6" y="265">source,</text>
<text x="392" y="265">not</text>
<text x="396.9" y="265">this</text>
<text x="402.3" y="265">file</text>
<text x="301" y="273.7">File:</text>
<text x="301" y="271">Sheet:</text>
<text x="307.1" y="273.7">power.kicad_sch</text>
<text x="309.2" y="271">/Power</text>
<text x="318.7" y="271">-</text>
<text x="321.9" y="271">12V,</text>
<text x="328" y="271">solar</text>
<text x="335" y="271">and</text>
<text x="340.4" y="271">USB</text>
<text x="346.2" y="271">inputs,</text>
<text x="355" y="271">18650</text>
<text x="363.5" y="271">charger,</text>
<text x="374" y="271">rails/</text>
<text x="301" y="281.1">Size:</text>
<text x="307.6" y="281.1">A3</text>
<text x="323" y="281.1">Date:</text>
<text x="330" y="281.1">2026-09-27</text>
<text x="386" y="281.3">Rev:</text>
<text x="392.4" y="281.3">A</text>
<text x="301" y="283.9">KiCad</text>
<text x="308.7" y="283.9">E.D.A.</text>
<text x="317.6" y="283.9">kicad-cli</text>
<text x="329.5" y="283.9">7.0.11+dfsg-1build4</text>
<text x="386" y="283.9">Id:</text>
<text x="390.1" y="283.9">2/4</text>
</g>
<g font-size="1.8" fill="#840000">
<text x="35" y="11.9">1</text>
<text x="85" y="11.9">2</text>
<text x="135" y="11.9">3</text>
<text x="185" y="11.9">4</text>
<text x="235" y="11.9">5</text>
<text x="285" y="11.9">6</text>
<text x="335" y="11.9">7</text>
<text x="385" y="11.9">8</text>
<text x="10.3" y="35.9">A</text>
<text x="408.3" y="35.9">A</text>
<text x="119.9" y="46.7">USB_DP</text>
<text x="119.9" y="49.2">USB_DN</text>
<text x="10.3" y="85.9">B</text>
<text x="408.2" y="85.9">B</text>
<text x="145.3" y="122.9">CHRG_N</text>
<text x="10.3" y="135.9">C</text>
<text x="229.5" y="136" transform="rotate(-90 229.5 136)">JP_NTC</text>
<text x="408.2" y="135.9">C</text>
<text x="21.4" y="173.7">VSYS</text>
<text x="87.3" y="173.5" transform="rotate(-90 87.3 173.5)">VSYS</text>
<text x="137" y="178.8">VSYS</text>
<text x="183.8" y="178.6" transform="rotate(-90 183.8 178.6)">VSYS</text>
<text x="211.8" y="178.6" transform="rotate(-90 211.8 178.6)">VSYS</text>
<text x="10.3" y="185.9">D</text>
<text x="107.6" y="180.5" transform="rotate(-90 107.6 180.5)">VSYS</text>
<text x="270.2" y="181.1" transform="rotate(-90 270.2 181.1)">VBAT_ADC</text>
<text x="280.4" y="181.1" transform="rotate(-90 280.4 181.1)">VBAT_ADC</text>
<text x="300.7" y="181.1" transform="rotate(-90 300.7 181.1)">VIN_ADC</text>
<text x="310.8" y="181.1" transform="rotate(-90 310.8 181.1)">VIN_ADC</text>
<text x="408.2" y="185.9">D</text>
<text x="61.9" y="190.7" transform="rotate(-90 61.9 190.7)">VSYS</text>
<text x="262.6" y="196.4" transform="rotate(-90 262.6 196.4)">VBAT_ADC</text>
<text x="293.1" y="200.1" transform="rotate(-90 293.1 200.1)">VIN_ADC</text>
<text x="10.3" y="235.9">E</text>
<text x="408.3" y="235.9">E</text>
<text x="10.3" y="285.9">F</text>
<text x="35" y="286.9">1</text>
<text x="85" y="286.9">2</text>
<text x="135" y="286.9">3</text>
<text x="185" y="286.9">4</text>
<text x="235" y="286.9">5</text>
<text x="285" y="286.9">6</text>
<text x="335" y="286.9">7</text>
<text x="385" y="286.9">8</text>
<text x="408.3" y="285.9">F</text>
</g>
<g font-size="1.8" fill="#0000c2">
<text x="15.2" y="21.3">each</text>
<text x="20.9" y="21.3">input</text>
<text x="26.8" y="21.3">fused</text>
<text x="33.1" y="21.3">and</text>
<text x="37.8" y="21.3">reverse-polarity</text>
<text x="54.5" y="21.3">protected;</text>
<text x="65.3" y="21.3">any</text>
<text x="69.7" y="21.3">combination</text>
<text x="82.5" y="21.3">may</text>
<text x="87.5" y="21.3">be</text>
<text x="90.9" y="21.3">connected</text>
<text x="107.7" y="101.6">NTC 10k</text>
<text x="117.1" y="101.6">B3950</text>
<text x="124.4" y="101.6">on</text>
<text x="127.8" y="101.6">the</text>
<text x="132" y="101.6">cell:</text>
<text x="137.3" y="101.6">charge</text>
<text x="144.8" y="101.6">only</text>
<text x="149.9" y="101.6">0..45</text>
<text x="156" y="101.6">C.</text>
<text x="159" y="101.6">No</text>
<text x="162.6" y="101.6">NTC: fit</text>
<text x="171.2" y="101.6">JP_NTC</text>
<text x="179.2" y="101.6">(TEMP</text>
<text x="186" y="101.6">to</text>
<text x="189.1" y="101.6">GND)</text>
<text x="131.3" y="161.7">Vout</text>
<text x="136.6" y="161.7">=</text>
<text x="139.3" y="161.7">1.24</text>
<text x="144.8" y="161.7">x</text>
<text x="146.9" y="161.7">(1</text>
<text x="150.2" y="161.7">+</text>
<text x="152.9" y="161.7">16.5k/10k)</text>
<text x="165" y="161.7">=</text>
<text x="167.7" y="161.7">3.29</text>
<text x="257.1" y="161.7">VBAT: 100k/100k</text>
<text x="277.4" y="161.7">VIN:</text>
<text x="282.2" y="161.7">330k/47k</text>
<text x="292.8" y="161.7">(24</text>
<text x="297.3" y="161.7">V -&gt;</text>
<text x="303.9" y="161.7">3.0</text>
<text x="308" y="161.7">V)</text>
</g>
<g font-size="1.8" fill="#006464">
<text x="24.2" y="33.6">J1</text>
<text x="64.8" y="33.9">J2</text>
<text x="92.8" y="33.9">J3</text>
<text x="104.1" y="35.2">J4</text>
<text x="186.6" y="33.9">D1</text>
<text x="228.6" y="30.1">U1</text>
<text x="229.1" y="33.9">VIN</text>
<text x="238.8" y="30.1">LM2596S-5.0</text>
<text x="245.9" y="33.9">FB</text>
<text x="313.6" y="31.3">D5</text>
<text x="325.1" y="34.5">GND</text>
<text x="368.6" y="30.1">PWR_FLAG</text>
<text x="39.4" y="39.6">GND</text>
<text x="50.5" y="39.6">GND</text>
<text x="59.6" y="41.5">DC IN</text>
<text x="66.4" y="41.5">7-24V</text>
<text x="78.5" y="39.6">GND</text>
<text x="87.3" y="41.5">SOLAR 6-24V</text>
<text x="104.1" y="37.7">USB</text>
<text x="108.2" y="41.5">VBUS</text>
<text x="109.1" y="37.7">5V</text>
<text x="112.6" y="37.7">/</text>
<text x="115.1" y="37.7">PROG</text>
<text x="181.4" y="39">SS54</text>
<text x="187.4" y="39">40V/5A</text>
<text x="215.6" y="39.6">GND</text>
<text x="229.1" y="39">~{ON}/OFF</text>
<text x="239.6" y="40.1" transform="rotate(-90 239.6 40.1)">GND</text>
<text x="244.6" y="39">OUT</text>
<text x="272.4" y="39">C1</text>
<text x="287.7" y="39">C2</text>
<text x="308.4" y="36.4">SS54</text>
<text x="314.4" y="36.4">40V/5A</text>
<text x="332.3" y="41.9" transform="rotate(-90 332.3 41.9)">L1</text>
<text x="335.5" y="38.8" transform="rotate(-90 335.5 38.8)">3A</text>
<text x="343.5" y="39">C3</text>
<text x="361.3" y="39">C4</text>
<text x="17.6" y="44">DC 12V</text>
<text x="26" y="44">5.5/2.1</text>
<text x="39.4" y="42.1">GND</text>
<text x="110.2" y="46.6">D+</text>
<text x="138" y="44.4" transform="rotate(-90 138 44.4)">F1</text>
<text x="148.2" y="47" transform="rotate(-90 148.2 47)">F2</text>
<text x="160.9" y="47" transform="rotate(-90 160.9 47)">F3</text>
<text x="272.4" y="44">220u/35V</text>
<text x="287.7" y="44">1u/50V</text>
<text x="335.5" y="44.8" transform="rotate(-90 335.5 44.8)">33uH</text>
<text x="343.5" y="44">220u/10V</text>
<text x="361.3" y="44">1u</text>
<text x="107.5" y="52.3" transform="rotate(-90 107.5 52.3)">Shield</text>
<text x="110.1" y="52.3" transform="rotate(-90 110.1 52.3)">GND</text>
<text x="110.2" y="49.1">D-</text>
<text x="143.1" y="50" transform="rotate(-90 143.1 50)">PTC 1.5A/30V</text>
<text x="153.3" y="52.5" transform="rotate(-90 153.3 52.5)">PTC 1.5A/30V</text>
<text x="166" y="51.9" transform="rotate(-90 166 51.9)">PTC 1.5A/8V</text>
<text x="236.7" y="50.4">GND</text>
<text x="269.7" y="51.7">GND</text>
<text x="285" y="51.7">GND</text>
<text x="340.9" y="51.7">GND</text>
<text x="358.6" y="51.7">GND</text>
<text x="104.6" y="63.1">GND</text>
<text x="107.2" y="63.1">GND</text>
<text x="31.7" y="72">D2</text>
<text x="67.2" y="72">D3</text>
<text x="97.7" y="72">D4</text>
<text x="26.4" y="77.1">SS54</text>
<text x="32.5" y="77.1">40V/5A</text>
<text x="63.6" y="77.1">SMBJ24CA</text>
<text x="78.7" y="75.1">GND</text>
<text x="93.8" y="77.1">SMBJ6.0CA</text>
<text x="109.2" y="75.1">GND</text>
<text x="114.6" y="73.3">PWR_FLAG</text>
<text x="117.3" y="83.4">GND</text>
<text x="26.6" y="110.1">D6</text>
<text x="54.5" y="110.1">D7</text>
<text x="76.8" y="112.6">C5</text>
<text x="86.6" y="111.4">PWR_FLAG</text>
<text x="130.7" y="113.9">U2</text>
<text x="25.4" y="115.2">SS34</text>
<text x="53.4" y="115.2">SS34</text>
<text x="76.8" y="117.7">10u</text>
<text x="125" y="117.7">VCC</text>
<text x="135.7" y="117.7">BAT</text>
<text x="163.2" y="117.7">C6</text>
<text x="214.7" y="115.2">J5</text>
<text x="229.5" y="118" transform="rotate(-90 229.5 118)">NTC)</text>
<text x="325.1" y="118.3">Q1</text>
<text x="74.2" y="125.3">GND</text>
<text x="125" y="125.3">TEMP</text>
<text x="125" y="120.2">CE</text>
<text x="133.2" y="125.3">~{STDBY}</text>
<text x="133.8" y="122.8">~{CHRG}</text>
<text x="163.2" y="122.8">10u</text>
<text x="175.6" y="125.8" transform="rotate(-90 175.6 125.8)">R1</text>
<text x="183.7" y="121.5" transform="rotate(-90 183.7 121.5)">5.6k</text>
<text x="185.8" y="120.7" transform="rotate(-90 185.8 120.7)">R2</text>
<text x="193.4" y="125.8" transform="rotate(-90 193.4 125.8)">R3</text>
<text x="200.4" y="120.8">GND</text>
<text x="209.7" y="122.8">BAT NTC 10k</text>
<text x="229.5" y="124" transform="rotate(-90 229.5 124)">if</text>
<text x="229.5" y="121.5" transform="rotate(-90 229.5 121.5)">no</text>
<text x="239.4" y="120.2">C7</text>
<text x="239.4" y="125.3">10u</text>
<text x="261.6" y="122.8">BT1</text>
<text x="261.6" y="125.3">18650</text>
<text x="268.8" y="125.3">Li-ion</text>
<text x="276.1" y="125.3">(protected)</text>
<text x="295.5" y="123.2" transform="rotate(-90 295.5 123.2)">F4</text>
<text x="325.1" y="120.2">AO3401A</text>
<text x="341.2" y="120.6" transform="rotate(-90 341.2 120.6)">1k</text>
<text x="343.3" y="120.7" transform="rotate(-90 343.3 120.7)">R4</text>
<text x="125" y="127.9">PROG</text>
<text x="128.4" y="131.7">TP4056</text>
<text x="131.8" y="131.5" transform="rotate(-90 131.8 131.5)">3</text>
<text x="132.9" y="129" transform="rotate(-90 132.9 129)">GND</text>
<text x="160.5" y="130.4">GND</text>
<text x="173.6" y="126.6" transform="rotate(-90 173.6 126.6)">1.2k</text>
<text x="191.4" y="126.3" transform="rotate(-90 191.4 126.3)">75k</text>
<text x="229.5" y="128" transform="rotate(-90 229.5 128)">(fit</text>
<text x="231.5" y="128.8" transform="rotate(-90 231.5 128.8)">JP1</text>
<text x="300.6" y="127.8" transform="rotate(-90 300.6 127.8)">PTC 3A/16V</text>
<text x="338.3" y="130.4">GND</text>
<text x="170.7" y="135.5">GND</text>
<text x="188.5" y="135.5">GND</text>
<text x="236.7" y="132.9">GND</text>
<text x="257" y="134.2">GND</text>
<text x="130" y="139.3">GND</text>
<text x="226.6" y="138">GND</text>
<text x="229.5" y="139.6" transform="rotate(-90 229.5 139.6)">0R</text>
<text x="31.7" y="171">D8</text>
<text x="101.9" y="169.8">PWR_FLAG</text>
<text x="190.4" y="171">+3V3</text>
<text x="220.9" y="171">+3V3</text>
<text x="236.1" y="171">+3V3</text>
<text x="331.3" y="172.9">M3</text>
<text x="331.4" y="171">H1</text>
<text x="338.9" y="172.9">M3</text>
<text x="339" y="171">H2</text>
<text x="346.5" y="172.9">M3</text>
<text x="346.6" y="171">H3</text>
<text x="356.7" y="172.9">M3</text>
<text x="356.8" y="171">H4</text>
<text x="30.5" y="176.1">SS34</text>
<text x="63.5" y="178.7">AO3401A</text>
<text x="63.5" y="176.8">Q2</text>
<text x="77.1" y="177.7" transform="rotate(-90 77.1 177.7)">100k</text>
<text x="79.1" y="176.6" transform="rotate(-90 79.1 176.6)">R5</text>
<text x="87" y="178.7">C8</text>
<text x="147.2" y="174.9">U3</text>
<text x="147.8" y="178.7">VIN</text>
<text x="151.3" y="174.9">MIC29302WU</text>
<text x="157.1" y="178.7">VOUT</text>
<text x="171.5" y="179.3">+3V3</text>
<text x="193.9" y="178.5" transform="rotate(-90 193.9 178.5)">1%</text>
<text x="224.2" y="178.7">C10</text>
<text x="239.4" y="178.7">C11</text>
<text x="262.5" y="178.8" transform="rotate(-90 262.5 178.8)">1%</text>
<text x="87" y="183.7">220u/10V</text>
<text x="147.8" y="183.7">EN</text>
<text x="155.8" y="184.9" transform="rotate(-90 155.8 184.9)">GND</text>
<text x="158.5" y="183.7">ADJ</text>
<text x="193.9" y="184.9" transform="rotate(-90 193.9 184.9)">16.5k</text>
<text x="195.9" y="181.7" transform="rotate(-90 195.9 181.7)">R7</text>
<text x="201.5" y="184.4" transform="rotate(-90 201.5 184.4)">1%</text>
<text x="211.5" y="183.7">C9</text>
<text x="224.2" y="183.7">100u/10V</text>
<text x="239.4" y="183.7">1u</text>
<text x="262.5" y="184.6" transform="rotate(-90 262.5 184.6)">100k</text>
<text x="264.5" y="181.7" transform="rotate(-90 264.5 181.7)">R9</text>
<text x="293" y="183.8" transform="rotate(-90 293 183.8)">1%</text>
<text x="74.2" y="186.3">GND</text>
<text x="84.3" y="191.4">GND</text>
<text x="183.7" y="187.2" transform="rotate(-90 183.7 187.2)">47k</text>
<text x="185.8" y="186.8" transform="rotate(-90 185.8 186.8)">R6</text>
<text x="201.5" y="189.1" transform="rotate(-90 201.5 189.1)">10k</text>
<text x="203.6" y="186.8" transform="rotate(-90 203.6 186.8)">R8</text>
<text x="211.5" y="188.8">10u</text>
<text x="221.5" y="191.4">GND</text>
<text x="236.7" y="191.4">GND</text>
<text x="270.1" y="186.4" transform="rotate(-90 270.1 186.4)">1%</text>
<text x="272.1" y="189.9" transform="rotate(-90 272.1 189.9)">R10</text>
<text x="280" y="186.3">C12</text>
<text x="280" y="191.4">100n</text>
<text x="293" y="189.7" transform="rotate(-90 293 189.7)">330k</text>
<text x="295" y="187.4" transform="rotate(-90 295 187.4)">R11</text>
<text x="300.6" y="191.6" transform="rotate(-90 300.6 191.6)">47k</text>
<text x="300.6" y="187" transform="rotate(-90 300.6 187)">1%</text>
<text x="302.6" y="189.9" transform="rotate(-90 302.6 189.9)">R12</text>
<text x="310.5" y="186.3">C13</text>
<text x="310.5" y="191.4">100n</text>
<text x="152.9" y="195.2">GND</text>
<text x="198.6" y="196.4">GND</text>
<text x="208.8" y="196.4">GND</text>
<text x="270.1" y="192.2" transform="rotate(-90 270.1 192.2)">100k</text>
<text x="267.2" y="199">GND</text>
<text x="277.4" y="199">GND</text>
<text x="297.7" y="199">GND</text>
<text x="307.8" y="199">GND</text>
</g>
<g font-size="1.8" fill="#a90000">
<text x="31" y="35.3">1</text>
<text x="62.2" y="35.3">1</text>
<text x="90.1" y="35.3">1</text>
<text x="226.6" y="32.8">1</text>
<text x="249.5" y="32.8">4</text>
<text x="31" y="40.4">2</text>
<text x="31" y="37.8">3</text>
<text x="62.2" y="37.8">2</text>
<text x="90.1" y="37.8">2</text>
<text x="114.9" y="40.4">1</text>
<text x="226.6" y="37.8">5</text>
<text x="249.5" y="37.8">2</text>
<text x="114.9" y="45.5">3</text>
<text x="238.5" y="42.6" transform="rotate(-90 238.5 42.6)">3</text>
<text x="114.9" y="48">2</text>
<text x="106.4" y="55.3" transform="rotate(-90 106.4 55.3)">5</text>
<text x="109" y="55.3" transform="rotate(-90 109 55.3)">4</text>
<text x="122.5" y="116.6">4</text>
<text x="122.5" y="119.1">8</text>
<text x="140.3" y="116.6">5</text>
<text x="212" y="116.6">1</text>
<text x="212" y="119.1">2</text>
<text x="315.5" y="119.1">1</text>
<text x="322.3" y="116.3" transform="rotate(-90 322.3 116.3)">3</text>
<text x="122.5" y="124.2">1</text>
<text x="140.3" y="124.2">6</text>
<text x="140.3" y="121.7">7</text>
<text x="322.3" y="123.9" transform="rotate(-90 322.3 123.9)">2</text>
<text x="122.5" y="126.7">2</text>
<text x="53.9" y="177.5">1</text>
<text x="60.7" y="174.7" transform="rotate(-90 60.7 174.7)">3</text>
<text x="145.3" y="177.5">2</text>
<text x="163.1" y="177.5">4</text>
<text x="60.7" y="182.3" transform="rotate(-90 60.7 182.3)">2</text>
<text x="145.3" y="182.6">1</text>
<text x="163.1" y="182.6">5</text>
<text x="154.7" y="187.4" transform="rotate(-90 154.7 187.4)">3</text>
</g>
<g font-size="1.8" fill="#0f0f0f">
<text x="35.6" y="35.2">VDC_RAW</text>
<text x="49.8" y="35.2">VDC_RAW</text>
<text x="76.7" y="35.2">VSOL_RAW</text>
<text x="172.3" y="35.2">VIN_BUCK</text>
<text x="194.3" y="35.2">VDC_F</text>
<text x="214.2" y="32.7">VIN_BUCK</text>
<text x="254" y="32.7">V5_BUCK</text>
<text x="271.4" y="34.3" transform="rotate(-90 271.4 34.3)">VIN_BUCK</text>
<text x="286.7" y="34.3" transform="rotate(-90 286.7 34.3)">VIN_BUCK</text>
<text x="299.6" y="32.7">BUCK_SW</text>
<text x="332.4" y="34.3" transform="rotate(-90 332.4 34.3)">BUCK_SW</text>
<text x="342.5" y="34.3" transform="rotate(-90 342.5 34.3)">V5_BUCK</text>
<text x="360.3" y="34.3" transform="rotate(-90 360.3 34.3)">V5_BUCK</text>
<text x="119.4" y="40.3">VUSB_RAW</text>
<text x="139.4" y="36.8" transform="rotate(-90 139.4 36.8)">VDC_RAW</text>
<text x="149.5" y="39.4" transform="rotate(-90 149.5 39.4)">VSOL_RAW</text>
<text x="162.2" y="39.4" transform="rotate(-90 162.2 39.4)">VUSB_RAW</text>
<text x="254" y="37.7">BUCK_SW</text>
<text x="373" y="44.9" transform="rotate(-90 373 44.9)">VIN_BUCK</text>
<text x="139.4" y="55.4" transform="rotate(-90 139.4 55.4)">VDC_F</text>
<text x="149.5" y="59" transform="rotate(-90 149.5 59)">VSOL_F</text>
<text x="162.2" y="59.2" transform="rotate(-90 162.2 59.2)">VUSB_F</text>
<text x="332.4" y="55.6" transform="rotate(-90 332.4 55.6)">V5_BUCK</text>
<text x="17.3" y="73.3">VIN_BUCK</text>
<text x="39.4" y="73.3">VSOL_F</text>
<text x="52.9" y="73.3">VIN_BUCK</text>
<text x="85.6" y="73.3">VUSB_F</text>
<text x="75.9" y="107.9" transform="rotate(-90 75.9 107.9)">V5</text>
<text x="19.1" y="111.4">V5</text>
<text x="34.3" y="111.4">V5_BUCK</text>
<text x="47" y="111.4">V5</text>
<text x="62.2" y="111.4">VUSB_F</text>
<text x="162.2" y="113" transform="rotate(-90 162.2 113)">V5</text>
<text x="182.5" y="113" transform="rotate(-90 182.5 113)">V5</text>
<text x="322.2" y="111.8" transform="rotate(-90 322.2 111.8)">BATT_P</text>
<text x="340" y="113" transform="rotate(-90 340 113)">BATT_G</text>
<text x="91.1" y="119.3" transform="rotate(-90 91.1 119.3)">V5</text>
<text x="116.9" y="119">V5</text>
<text x="116.9" y="116.5">V5</text>
<text x="144.8" y="116.5">VBAT</text>
<text x="172.4" y="118.1" transform="rotate(-90 172.4 118.1)">CHG_PROG</text>
<text x="190.2" y="118.1" transform="rotate(-90 190.2 118.1)">CHG_TEMP</text>
<text x="198.4" y="116.5">CHG_TEMP</text>
<text x="238.4" y="115.6" transform="rotate(-90 238.4 115.6)">VBAT</text>
<text x="258.7" y="116.8" transform="rotate(-90 258.7 116.8)">BATT_CELL</text>
<text x="296.8" y="115.6" transform="rotate(-90 296.8 115.6)">BATT_CELL</text>
<text x="305.7" y="119">BATT_G</text>
<text x="109.5" y="124.1">CHG_TEMP</text>
<text x="228.3" y="120.7" transform="rotate(-90 228.3 120.7)">CHG_TEMP</text>
<text x="109.2" y="126.7">CHG_PROG</text>
<text x="322.2" y="131.6" transform="rotate(-90 322.2 131.6)">VBAT</text>
<text x="182.5" y="135.6" transform="rotate(-90 182.5 135.6)">CHG_TEMP</text>
<text x="296.8" y="135" transform="rotate(-90 296.8 135)">BATT_P</text>
<text x="39.4" y="172.4">V5</text>
<text x="60.6" y="170.2" transform="rotate(-90 60.6 170.2)">VBAT</text>
<text x="75.9" y="168.9" transform="rotate(-90 75.9 168.9)">V5</text>
<text x="261.3" y="174" transform="rotate(-90 261.3 174)">VBAT</text>
<text x="48.3" y="177.5">V5</text>
<text x="200.3" y="179.1" transform="rotate(-90 200.3 179.1)">LDO3_ADJ</text>
<text x="291.7" y="179.1" transform="rotate(-90 291.7 179.1)">VIN_BUCK</text>
<text x="133.8" y="182.5">LDO3_EN</text>
<text x="167.6" y="182.5">LDO3_ADJ</text>
<text x="192.7" y="196" transform="rotate(-90 192.7 196)">LDO3_ADJ</text>
<text x="182.5" y="200.3" transform="rotate(-90 182.5 200.3)">LDO3_EN</text>
</g>
</svg>
